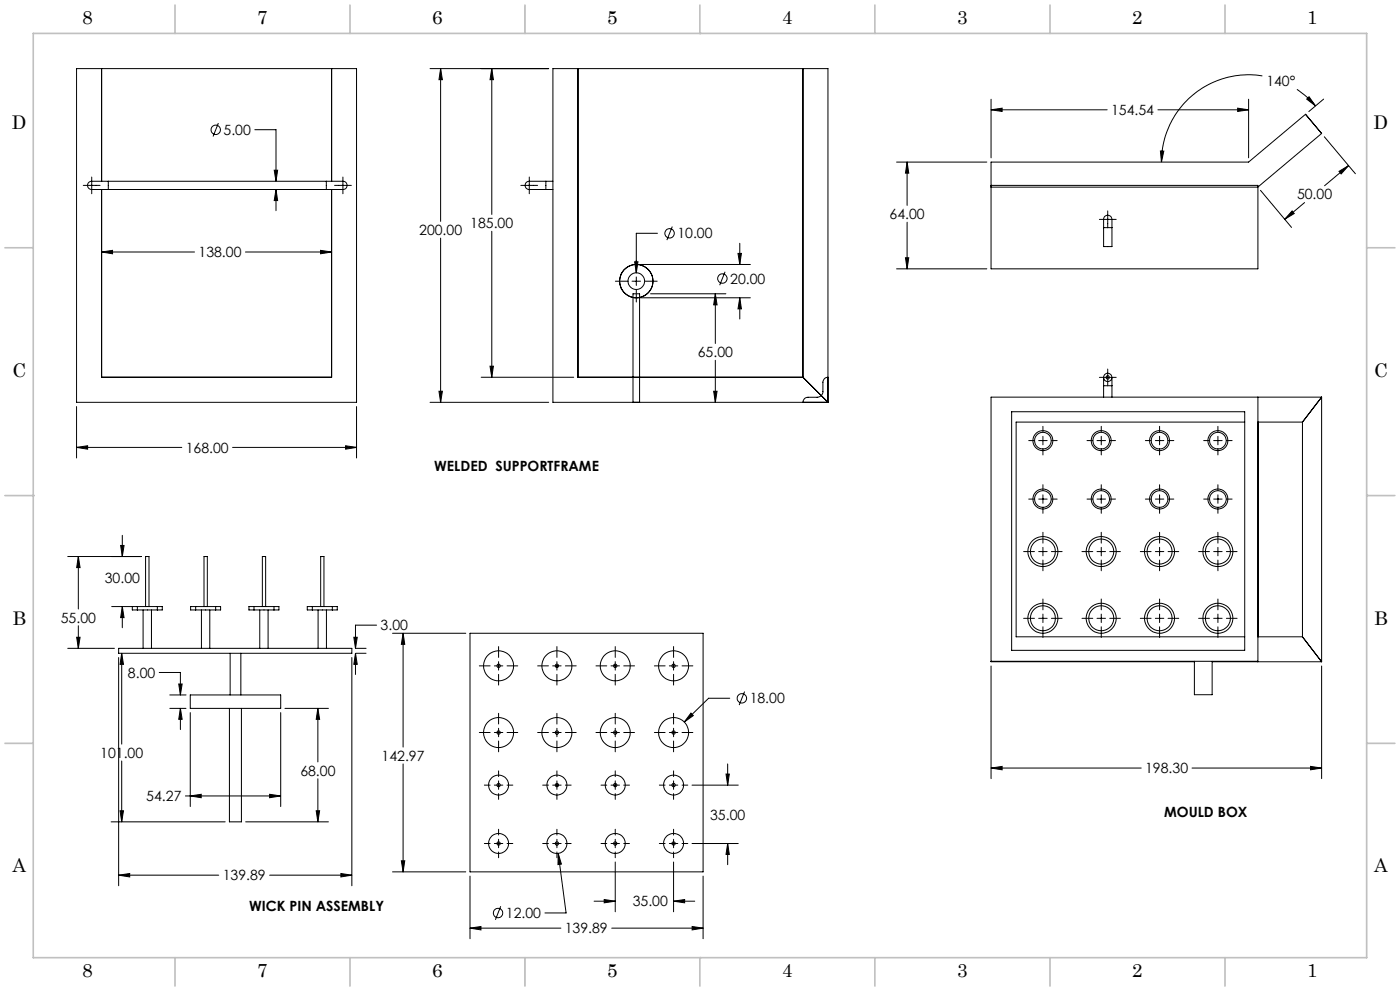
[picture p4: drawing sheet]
<svg xmlns="http://www.w3.org/2000/svg" width="420mm" height="297mm" viewBox="0 0 420 297" stroke-linecap="round" stroke-linejoin="round" font-family="sans-serif">
<g fill="none" stroke="#c0c0c0" stroke-width=".5">
<path d="M10 10h400v277h-400zM52.5 1.5v8.5M105 1.5v8.5M157.5 1.5v8.5M210 10h.1M210 1.5v8.5M262.5 1.5v8.5M315 1.5v8.5M367.5 1.5v8.5M1.5 74.3h8.5M410 74.3h8.5M1.5 148.5h8.5"/>
<path d="M10 148.5h.1M410 148.5h.1M410 148.5h8.5M1.5 222.8h8.5M410 222.8h8.5M52.5 287v8.5M105 287v8.5M157.5 287v8.5M210 287h.1M210 287v8.5M262.5 287v8.5M315 287v8.5"/>
<path d="M367.5 287v8.5"/>
</g>
<g fill="none" stroke="#000" stroke-width=".3">
<path d="M23 20.6h84v100h-84zM30.5 20.6v33.7M65.5 36.9l-1.6 4M76.4 38.9h6.4v15.4M99.5 20.6v33.7M129 20.6h35.6M132.2 20.6l.5 3.3h-1zM132.2 20.6v45.8M147.5 20.6l.5 3.3h-1zM147.5 20.6v43.7M165.9 20.6h82.5v100h-82.5zM173.4 20.6v92.5h67.5"/>
<path d="M240.9 20.6v92.5M297.3 32.9l3.3-.5v1zM297.3 29.7v17.6M297.3 32.9h34.8M347.4 32.9h27.2M371.3 32.4l3.3 .5-3.3 .5zM374.6 29.7v17.6M378.7 22.8a26.1 26.1 0 0 0-30.3 25.8M389.1 26.8l2.9 2.3 2.7 2.6M392.7 29l2 2.7-2.7-2zM397.1 29.7l-4.5 3.7M25 55.6h5"/>
<path d="M27.5 53.1v5M30.5 56.8v56.3h69v-56.3M32.5 54.3h-4a1.49 1.49 0 0 0-1.7 .3 1.49 1.49 0 0 0-.3 1.7 3.6 3.6 0 0 0 3.1 .5h2.9M32.5 54.3v2.5M32.5 54.3h65.4M32.5 56.8h65.4M82.3 51h1l-.5 3.3zM82.8 56.8l.5 3.3h-1zM82.8 56.8v6.3M97.9 54.3h4a1.45 1.45 0 0 1 1.8 .4 1.45 1.45 0 0 1 0 1.8l-.7 .3h-5.1M97.9 54.3v2.5M100.4 55.6h5"/>
<path d="M102.9 53.1v5M156.2 55.6h5.1M158.8 53.1v5M163.8 54.3h-4.1a1.49 1.49 0 0 0-1.6 .3 1.49 1.49 0 0 0-.4 1.7 3.6 3.6 0 0 0 3.1 .5h3M163.8 54.3v2.5M163.8 54.3h2.1M163.8 56.8h2.1M269 48.6h27.1M272.1 48.6l.5 3.3h-1zM272.1 48.6v13M297.3 55.6h80.1v25h-80.1v-32h77.3l17.1-14.3 4.8 5.7-19.2 16.1h-80M348.1 45.3h1l-.7 3.3z"/>
<path d="M378.1 57l9.4 11.2M397.3 41l9.3 11.1M401.7 51.4l2.9-1.8-2.3 2.5zM404.6 49.6l-7.2 6.1M30.5 75.5l3.3-.5v1.1zM30.5 75.5h27.8M73.6 75.5h25.9M96.2 75l3.3 .5-3.3 .6zM132.2 71.4v49.2M147.5 69.3v43.8M190.4 78.5h1l-.5 3.3zM192.2 79.3h32.9"/>
<path d="M197.2 69.9h-6.3v11.9M201.7 67.9l-1.6 4.1M221.4 75.9h1l-.5 3.4zM221.9 72.9v6.4M271.6 77.3h1l-.5 3.3zM272.1 66.6v14M329.8 65.8h5.1M331.1 68.2v-1.7a1.38 1.38 0 0 1 1.2-2 1.38 1.38 0 0 1 1.3 2v1.7M331.1 68.2v5.7h2.5v-5.7M331.1 68.2h1.2M332.3 68.2h1.3M332.3 63.2v5.1"/>
<path d="M387.6 63.2l.7 .8-2.9 1.7zM391.4 60.7l-6 5M184.6 84.3h3.7M189.6 84.3h2.6M190.9 83v2.5M190.9 86.8v3.7M192.2 89.2h32.9M193.4 84.3h3.8M195.2 88h22.6M214.6 88l.5 3.4h-1zM214.6 88v14.9M217.5 81.5l-1.6 4"/>
<path d="M221.9 89.2l.5 3.4h-1zM221.9 89.2v6.4M269 80.6h27.1M131.7 117.3h1l-.5 3.3zM144.4 113.1h27.7M147 109.7h1l-.5 3.4zM214.1 117.3h1l-.5 3.3zM214.6 108v12.6M240.9 113.1l7.5 7.5M248.4 113.1a1.51 1.51 0 0 0-1.5 1.4v2.8a1.69 1.69 0 0 1-1.8 1.8h-2.7a1.51 1.51 0 0 0-1.5 1.5M329.8 113.1h5.1M331.1 113.1v2.5"/>
<path d="M331.1 115.6h2.5M331.1 115.6v3.4M332.3 110.6v5M333.6 113.1v2.5M333.6 115.6v3.4M377.4 119v79.2h-80.1M396.5 119h-99.2v79.3h61M396.5 119v79.3M396.5 119l-5.8 7.5M23 134.1l3.3-.5v1zM23 121.8v15.5M23 134.1h31.5"/>
<path d="M69.8 134.1h37.2M103.7 133.6l3.3 .5-3.3 .5zM107 121.8v15.5M129 120.6h35.6M189.9 120.6v-32.6h2v32.6M303.5 123.4h69.9v71.5h-69.9zM308.6 132h1.7M311.6 132h2.5M312.9 127.8v1.7M312.9 130.8v2.5M312.9 134.6v1.7M315.4 132h1.7"/>
<path d="M326.1 132h1.7M329.1 132h2.5M330.4 127.8v1.7M330.4 130.8v2.5M330.4 134.6v1.7M332.9 132h1.7M343.6 132h1.7M346.6 132h2.5M347.9 127.8v1.7M347.9 130.8v2.5M347.9 134.6v1.7M350.4 132h1.7"/>
<path d="M361.1 132h1.7M364.1 132h2.5M365.4 127.8v1.7M365.4 130.8v2.5M365.4 134.6v1.7M367.9 132h1.7M373.4 126.5h-68.6v64.3h68.6M377.4 126.5h13.3M390.7 126.5v64.3M308.6 149.6h1.7M311.6 149.6h2.5M312.9 145.3v1.7"/>
<path d="M312.9 148.3v2.5M312.9 152.1v1.7M312.9 159.5v3.3M315.4 149.6h1.7M326.1 149.6h1.7M329.1 149.6h2.5M330.4 145.3v1.7M330.4 148.3v2.5M330.4 152.1v1.7M330.4 159.5v3.3M332.9 149.6h1.7M343.6 149.6h1.7"/>
<path d="M346.6 149.6h2.5M347.9 145.3v1.7M347.9 148.3v2.5M347.9 152.1v1.7M347.9 159.5v3.3M350.4 149.6h1.7M361.1 149.6h1.7M364.1 149.6h2.5M365.4 145.3v1.7M365.4 148.3v2.5M365.4 152.1v1.7M365.4 159.5v3.3"/>
<path d="M367.9 149.6h1.7M20.3 166.8h22.1M23.5 166.8l.5 3.3h-1zM23.5 166.8v15.7M36.2 163.5h1l-.5 3.3zM36.7 160.4v6.4M307.1 165.3h3.2M311.6 165.3h2.5M312.9 164v2.6M312.9 167.8v3.3M312.9 179.5v3.3M315.4 165.3h3.2"/>
<path d="M324.6 165.3h3.2M329.1 165.3h2.5M330.4 164v2.6M330.4 167.8v3.3M330.4 179.5v3.3M332.9 165.3h3.2M342.1 165.3h3.2M346.6 165.3h2.5M347.9 164v2.6M347.9 167.8v3.3M347.9 179.5v3.3M350.4 165.3h3.2"/>
<path d="M359.6 165.3h3.2M364.1 165.3h2.5M365.4 164v2.6M365.4 167.8v3.3M365.4 179.5v3.3M367.9 165.3h3.2M20.3 194.3h14M23 191h1l-.5 3.3zM23.5 187.5v6.8M33.5 181.8h6.4M35.6 197.1v68.4M35.6 194.3h70v1.5h-70z"/>
<path d="M36.5 195.8l.5 3.3h-1zM36.5 195.8v27.2M36.7 181.8l.5 3.3h-1zM36.7 181.8v6.3M41.2 181.8h6M41.2 182.8h6M41.2 181.8h-1.5v1h1.5M41.2 181.8v1M42.9 182.8v11.5M43.7 181.8v-15h1v15M45.4 182.8v11.5M47.2 181.8h1.5v1h-1.5"/>
<path d="M47.2 181.8v1M58.7 181.8h6M58.7 182.8h6M58.7 181.8h-1.5v1h1.5M58.7 181.8v1M60.4 182.8v11.5M61.2 181.8v-15h1v15M62.9 182.8v11.5M64.7 181.8h1.5v1h-1.5M64.7 181.8v1M69 195.8v12.5M72.2 195.8v12.5"/>
<path d="M76.2 181.8h6M76.2 182.8h6M76.2 181.8h-1.5v1h1.5M76.2 181.8v1M77.9 182.8v11.5M78.7 181.8v-15h1v15M80.4 182.8v11.5M82.2 181.8h1.5v1h-1.5M82.2 181.8v1M93.7 182.8h6M93.7 181.8h6M93.7 181.8h-1.5v1h1.5"/>
<path d="M93.7 181.8v1M95.4 182.8v11.5M96.2 181.8v-15h1v15M97.9 182.8v11.5M99.7 181.8h1.5v1h-1.5M99.7 181.8v1M105.6 197.1v68.4M106.2 191h1l-.6 3.3zM106.6 195.8l.6 3.3h-1zM106.6 195.8v6.3M106.8 194.3h3M106.8 195.8h3"/>
<path d="M113 187.4h-6.4v6.9M117.8 189.8h21.9M120.9 189.8l.5 3.3h-1zM120.9 189.8v34.1M141 189.8h69.9v71.5h-69.9zM143.8 199.6h3.2M148.3 199.6h2.5M149.6 193.8v3.2M149.6 198.3v2.5M152.1 199.6h3.2M161.3 199.6h3.2M165.8 199.6h2.5"/>
<path d="M167.1 193.8v3.2M167.1 198.3v2.5M169.6 199.6h3.3M178.8 199.6h3.2M183.3 199.6h2.5M184.6 193.8v3.2M184.6 198.3v2.5M187.1 199.6h3.3M196.3 199.6h3.2M200.8 199.6h2.5M202.1 193.8v3.2M202.1 198.3v2.5"/>
<path d="M204.6 199.6h3.3M297.3 199.6v33.8M307.1 185.3h3.2M311.6 185.3h2.5M312.9 184v2.6M312.9 187.9v3.2M315.4 185.3h3.2M324.6 185.3h3.2M329.1 185.3h2.5M330.4 184v2.6M330.4 187.9v3.2M332.9 185.3h3.2"/>
<path d="M342.1 185.3h3.2M346.6 185.3h2.5M347.9 184v2.6M347.9 187.9v3.2M350.4 185.3h3.2M358.3 198.2v10h5.3v-10M359.6 185.3h3.2M363.6 198.3h32.9M364.1 185.3h2.5M365.4 184v2.6M365.4 187.9v3.2M367.9 185.3h3.2"/>
<path d="M377.3 198.2v.1M377.4 190.8h13.3M390.7 190.8l5.8 7.5M396.5 199.6v33.8M47.8 201.5h6.3v6.8M50.9 212.3h4.9M50.9 208.3h4.9M53.6 205h1l-.5 3.3zM54.1 212.3l.5 3.3h-1zM54.1 212.3v6.3M57.1 208.3h27.1v4h-27.1zM57.1 213.6v28.1"/>
<path d="M68.8 212.3v34h3.6v-34M84.2 213.6v28.1M85.5 212.3h13M95.4 212.3l.5 3.3h-1zM95.4 212.3v16M143.8 219.5h3.2M148.3 219.5h2.5M149.6 202.1v3.2M149.6 213.8v3.2M149.6 218.3v2.5M152.1 219.5h3.2M161.3 219.5h3.2"/>
<path d="M165.8 219.5h2.5M167.1 202.1v3.2M167.1 213.8v3.2M167.1 218.3v2.5M169.6 219.5h3.3M178.8 219.5h3.2M183.3 219.5h2.5M184.6 202.1v3.2M184.6 213.8v3.2M184.6 218.3v2.5M187.1 219.5h3.3M196.3 219.5h3.2"/>
<path d="M200.8 219.5h2.5M202.1 202.1v3.2M202.1 213.8v3.2M202.1 218.3v2.5M204.6 219.5h3.3M207.3 213.7l.7 .8-2.7 1.9zM218.9 209.3h-6.3l-7.3 7.1M223.4 207.3l-1.6 4M36.5 228.1v18.2M55.6 238.5h28.6M57.1 238.5l3.3-.4v1zM80.9 238.1l3.3 .4-3.3 .6z"/>
<path d="M95.4 233.4v12.9M120.9 228.9v32.4M145.3 235.3h1.7M148.3 235.3h2.5M149.6 222.1v3.2M149.6 231v1.8M149.6 234v2.6M149.6 237.8v1.8M152.1 235.3h1.7M162.8 235.3h1.7M165.8 235.3h2.5M167.1 222.1v3.2"/>
<path d="M167.1 231v1.8M167.1 234v2.6M167.1 237.8v1.8M169.6 235.3h1.7M180.3 235.3h1.7M183.3 235.3h2.5M184.6 222.1v3.2M184.6 231v1.8M184.6 234v2.6M184.6 237.8v1.8M187.1 235.3h1.7M197.8 235.3h1.7"/>
<path d="M200.8 235.3h2.5M202.1 222.1v3.2M202.1 231v1.8M202.1 234v2.6M202.1 237.8v1.8M204.6 235.3h1.7M207.6 235.3h13.9M217.8 232h1l-.5 3.3zM218.3 228.9v6.4M297.3 230.2l3.3-.5v1zM297.3 230.2h45.1M357.6 230.2h38.9"/>
<path d="M393.2 229.7l3.3 .5-3.3 .5zM33.3 246.3h34.3M36 243h1l-.5 3.3zM73.7 246.3h24.8M94.9 243h1l-.5 3.3zM120.4 258h1l-.5 3.3zM145.3 252.8h1.7M148.3 252.8h2.5M149.6 248.5v1.8M149.6 251.5v2.6M149.6 255.3v1.8M152.1 252.8h1.7"/>
<path d="M162.8 252.8h1.7M165.8 252.8h2.5M167.1 248.5v1.8M167.1 251.5v2.6M167.1 255.3v1.8M167.5 255.8l.9 3.2-1 .1zM167.5 255.8l2.3 17.8h-6.3M169.6 252.8h1.7M180.3 252.8h1.7M183.3 252.8h2.5M184.6 258.3v15M184.6 248.5v1.8"/>
<path d="M184.6 251.5v2.6M184.6 255.3v1.8M187.1 252.8h1.7M197.8 252.8h1.7M200.8 252.8h2.5M202.1 258.3v15M202.1 248.5v1.8M202.1 251.5v2.6M202.1 255.3v1.8M204.6 252.8h1.7M207.6 252.8h13.9M218.3 252.8l.5 3.3h-1z"/>
<path d="M218.3 252.8v6.3M35.6 262.3l3.3-.5v1zM35.6 262.3h30M80.9 262.3h24.7M102.3 261.8l3.3 .5-3.3 .5zM117.8 261.3h21.9M141 278.2l3.3-.5v1zM141 262.6v18.7M141 278.2h27.3M150.2 271.6l-1.6 4.1M178.2 270.1h6.4M181.3 269.6l3.3 .5-3.3 .5z"/>
<path d="M183.5 278.2h27.4M202.1 270.1l3.3-.5v1zM202.1 270.1h6.3M207.6 277.7l3.3 .5-3.3 .5zM210.9 262.6v18.7"/>
<circle cx="64.7" cy="38.9" r="1.41"/>
<circle cx="200.9" cy="69.9" r="1.41"/>
<circle cx="190.9" cy="84.3" r="5"/>
<circle cx="190.9" cy="84.3" r="2.51"/>
<circle cx="216.7" cy="83.5" r="1.41"/>
<circle cx="332.3" cy="113.1" r="1.25"/>
<circle cx="332.3" cy="113.1" r=".5"/>
<circle cx="312.9" cy="132.1" r="3"/>
<circle cx="312.9" cy="132.1" r="2.49"/>
<circle cx="330.4" cy="132.1" r="3"/>
<circle cx="330.4" cy="132.1" r="2.49"/>
<circle cx="347.9" cy="132.1" r="3"/>
<circle cx="347.9" cy="132.1" r="2.49"/>
<circle cx="365.4" cy="132.1" r="3"/>
<circle cx="365.4" cy="132.1" r="2.49"/>
<circle cx="312.9" cy="149.6" r="3"/>
<circle cx="312.9" cy="149.6" r="2.49"/>
<circle cx="330.4" cy="149.6" r="3"/>
<circle cx="330.4" cy="149.6" r="2.49"/>
<circle cx="347.9" cy="149.6" r="3"/>
<circle cx="347.9" cy="149.6" r="2.49"/>
<circle cx="365.4" cy="149.6" r="3"/>
<circle cx="365.4" cy="149.6" r="2.49"/>
<circle cx="312.9" cy="165.3" r="4.5"/>
<circle cx="312.9" cy="165.3" r="3.7"/>
<circle cx="330.4" cy="165.3" r="4.5"/>
<circle cx="330.4" cy="165.3" r="3.7"/>
<circle cx="347.9" cy="165.3" r="4.5"/>
<circle cx="347.9" cy="165.3" r="3.7"/>
<circle cx="365.4" cy="165.3" r="4.5"/>
<circle cx="365.4" cy="165.3" r="3.7"/>
<circle cx="149.6" cy="199.5" r="4.5"/>
<circle cx="149.6" cy="199.5" r=".51"/>
<circle cx="167.1" cy="199.5" r="4.5"/>
<circle cx="167.1" cy="199.5" r=".51"/>
<circle cx="184.6" cy="199.5" r=".51"/>
<circle cx="184.6" cy="199.6" r="4.5"/>
<circle cx="202.1" cy="199.5" r=".51"/>
<circle cx="202.1" cy="199.5" r="4.5"/>
<circle cx="312.9" cy="185.3" r="4.5"/>
<circle cx="312.9" cy="185.3" r="3.8"/>
<circle cx="330.4" cy="185.3" r="4.5"/>
<circle cx="330.4" cy="185.3" r="3.8"/>
<circle cx="347.9" cy="185.3" r="4.5"/>
<circle cx="347.9" cy="185.3" r="3.8"/>
<circle cx="365.4" cy="185.3" r="4.5"/>
<circle cx="365.4" cy="185.3" r="3.8"/>
<circle cx="149.6" cy="219.5" r="4.5"/>
<circle cx="149.6" cy="219.6" r=".51"/>
<circle cx="167.1" cy="219.5" r="4.5"/>
<circle cx="167.1" cy="219.6" r=".51"/>
<circle cx="184.6" cy="219.6" r=".51"/>
<circle cx="184.6" cy="219.6" r="4.5"/>
<circle cx="202.1" cy="219.6" r=".51"/>
<circle cx="202.1" cy="219.5" r="4.5"/>
<circle cx="222.6" cy="209.3" r="1.41"/>
<circle cx="149.6" cy="235.3" r="3"/>
<circle cx="149.6" cy="235.3" r=".5"/>
<circle cx="167.1" cy="235.3" r="3"/>
<circle cx="167.1" cy="235.3" r=".5"/>
<circle cx="184.6" cy="235.3" r="3"/>
<circle cx="184.6" cy="235.3" r=".5"/>
<circle cx="202.1" cy="235.3" r="3"/>
<circle cx="202.1" cy="235.3" r=".5"/>
<circle cx="149.6" cy="252.8" r="3"/>
<circle cx="149.6" cy="252.8" r=".5"/>
<circle cx="167.1" cy="252.8" r="3"/>
<circle cx="167.1" cy="252.8" r=".5"/>
<circle cx="184.6" cy="252.8" r="3"/>
<circle cx="184.6" cy="252.8" r=".5"/>
<circle cx="202.1" cy="252.8" r="3"/>
<circle cx="202.1" cy="252.8" r=".5"/>
<circle cx="149.4" cy="273.6" r="1.41"/>
</g>
<path d="M96.2 75l3.3 .5-3.3 .6zM30.5 75.5l3.3-.5v1.1zM103.7 133.6l3.3 .5-3.3 .5zM23 134.1l3.3-.5v1zM82.3 51h1l-.5 3.3zM82.8 56.8l.5 3.3h-1zM132.2 20.6l.5 3.3h-1zM131.7 117.3h1l-.5 3.3zM147.5 20.6l.5 3.3h-1zM147 109.7h1l-.5 3.4zM221.4 75.9h1l-.5 3.4zM221.9 89.2l.5 3.4h-1zM190.4 78.5l.5 3.3 .5-3.3zM214.6 88l.5 3.4h-1zM214.1 117.3h1l-.5 3.3zM297.3 32.9l3.3-.5v1zM371.3 32.4l3.3 .5-3.3 .5zM392.7 29l2 2.7-2.7-2zM348.1 45.3h1l-.7 3.3zM271.6 77.3h1l-.5 3.3zM272.1 48.6l.5 3.3h-1zM387.6 63.2l.7 .8-2.9 1.7zM401.7 51.4l2.9-1.8-2.3 2.5zM393.2 229.7l3.3 .5-3.3 .5zM297.3 230.2l3.3-.5v1zM36.2 163.5h1l-.5 3.3zM36.7 181.8l.5 3.3h-1zM23.5 166.8l.5 3.3h-1zM23 191h1l-.5 3.3zM36.5 195.8l.5 3.3h-1zM36 243h1l-.5 3.3zM94.9 243h1l-.5 3.3zM95.4 212.3l.5 3.3h-1zM35.6 262.3l3.3-.5v1zM102.3 261.8l3.3 .5-3.3 .5zM80.9 238.1l3.3 .4-3.3 .6zM57.1 238.5l3.3-.4v1zM54.1 212.3l.5 3.3h-1zM53.6 205h1l-.5 3.3zM106.2 191h1l-.6 3.3zM106.6 195.8l.6 3.3h-1zM120.9 189.8l.5 3.3h-1zM120.4 258h1l-.5 3.3zM141 278.2l3.3-.5v1zM207.6 277.7l3.3 .5-3.3 .5zM167.5 255.8l-.1 3.3 1-.1zM207.3 213.7l-2 2.7 2.7-1.9zM181.3 269.6l3.3 .5-3.3 .5zM202.1 270.1l3.3-.5v1zM217.8 232h1l-.5 3.3zM218.3 252.8l.5 3.3h-1z" fill="#000"/>
<g font-size="5.6">
<text x="24.7" y="7.3">8</text>
<text x="77.2" y="7.3">7</text>
<text x="129.7" y="7.3">6</text>
<text x="182.2" y="7.3">5</text>
<text x="234.7" y="7.3">4</text>
<text x="287.2" y="7.3">3</text>
<text x="339.7" y="7.3">2</text>
<text x="392.2" y="7.3">1</text>
<text x="3.6" y="38.7">D</text>
<text x="412.1" y="38.7">D</text>
<text x="3.7" y="112.9">C</text>
<text x="412.2" y="112.9">C</text>
<text x="3.7" y="187.2">B</text>
<text x="412.2" y="187.2">B</text>
<text x="3.7" y="261.4">A</text>
<text x="412.2" y="261.4">A</text>
<text x="24.7" y="292.8">8</text>
<text x="77.2" y="292.8">7</text>
<text x="129.7" y="292.8">6</text>
<text x="182.2" y="292.8">5</text>
<text x="234.7" y="292.8">4</text>
<text x="287.2" y="292.8">3</text>
<text x="339.7" y="292.8">2</text>
<text x="392.2" y="292.8">1</text>
</g>
<g font-size="4.2">
<text x="379.9" y="25.8">140°</text>
<text x="333.3" y="34.5">154.54</text>
<text x="67.1" y="40.4">5.00</text>
<text x="389.1" y="59.8">50.00</text>
<text x="266.9" y="65.7">64.00</text>
<text x="125.8" y="70.4">200.00</text>
<text x="141.1" y="68.4">185.00</text>
<text x="203.2" y="71.5">10.00</text>
<text x="59.6" y="77.1">138.00</text>
<text x="219.1" y="85">20.00</text>
<text x="209.3" y="107.1">65.00</text>
<text x="55.7" y="135.7">168.00</text>
<text x="130.3" y="141.1">WELDED SUPPORTFRAME</text>
<text x="31.4" y="174.7">30.00</text>
<text x="18.2" y="186.6">55.00</text>
<text x="114.2" y="188.9">3.00</text>
<text x="38.4" y="203.1">8.00</text>
<text x="224.9" y="210.8">18.00</text>
<text x="30.1" y="227.1">101.00</text>
<text x="90.1" y="232.5">68.00</text>
<text x="114.5" y="228">142.97</text>
<text x="343.5" y="231.8">198.30</text>
<text x="43.9" y="240.1">54.27</text>
<text x="213" y="245.7">35.00</text>
<text x="349.3" y="244.9">MOULD BOX</text>
<text x="66.8" y="263.9">139.89</text>
<text x="74.8" y="272.9">WICK PIN ASSEMBLY</text>
<text x="151.8" y="275.2">12.00</text>
<text x="189.8" y="271.7">35.00</text>
<text x="169.4" y="279.8">139.89</text>
</g>
</svg>
